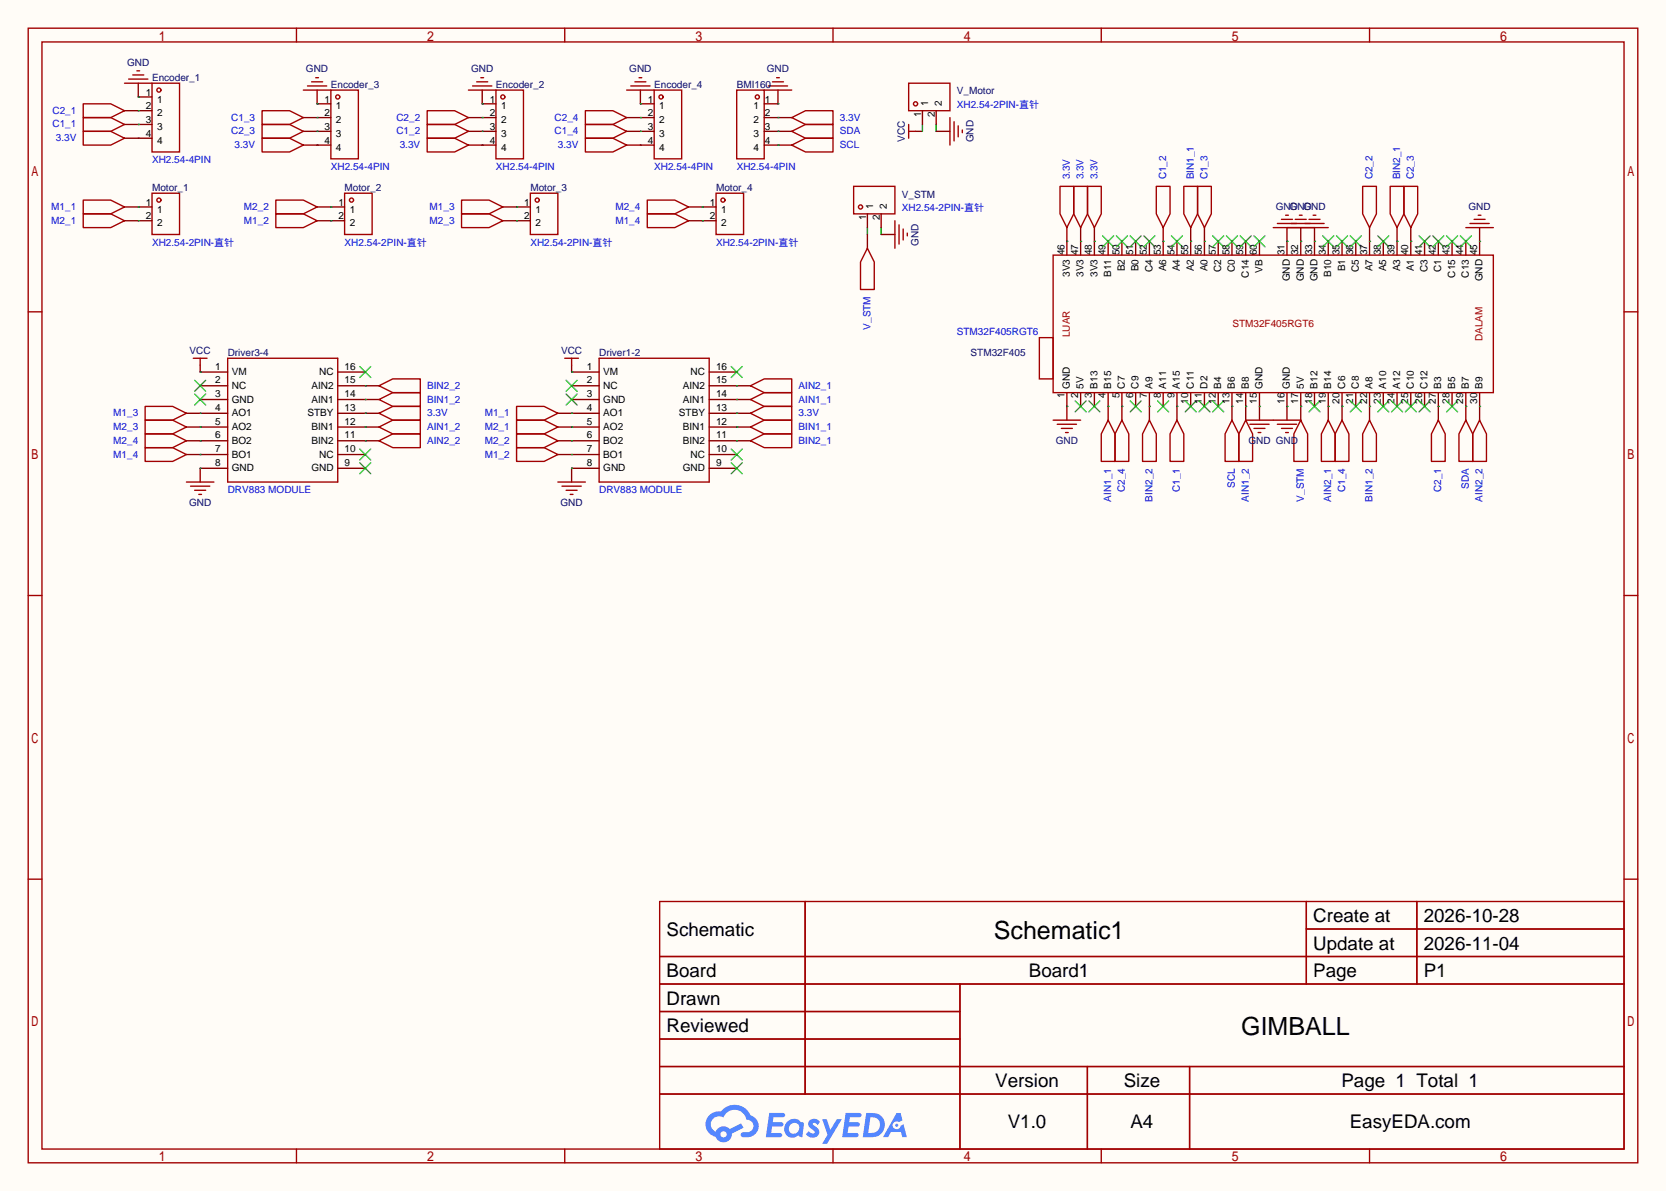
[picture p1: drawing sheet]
<svg xmlns="http://www.w3.org/2000/svg" width="308mm" height="220mm" viewBox="0 0 308 220" stroke-linecap="round" stroke-linejoin="round" font-family="sans-serif">
<path d="M0 0h307.6v220h-307.6z" fill="#fffcf7"/>
<g fill="none" stroke="#a10000" stroke-width=".25">
<path d="M5.2 5.2h297.2v209.6h-297.2zM7.7 7.7h292.1v204.5h-292.1zM54.7 5.2v2.5M104.3 5.2v2.5M153.8 5.2v2.5M203.3 5.2v2.5M252.9 5.2v2.5M5.2 57.6h2.5M299.8 57.6h2.6M5.2 110h2.5M299.8 110h2.6M5.2 162.4h2.5"/>
<path d="M121.8 166.5h178v45.7h-178zM121.8 176.7h178M148.7 166.5v35.6M241.2 166.5v15.2M241.2 171.6h58.6M261.6 166.5v15.2M299.8 162.4h2.6M121.8 181.7h178M121.8 186.8h55.4M121.8 197h178M121.8 191.9h55.4M177.2 181.7v30.5"/>
<path d="M200.8 197v15.2M219.6 197v15.2M54.7 212.2v2.6M104.3 212.2v2.6M121.8 202.1h178M153.8 212.2v2.6M203.3 212.2v2.6M252.9 212.2v2.6"/>
</g>
<g fill="#5487ff">
<path d="M149.5 206.9a1.3 1.3 0 0 1 1.9 .3l-.4 .6a.54 .54 0 0 0-1-.2l.2 .2a1.58 1.58 0 0 1 1 1.5 1.43 1.43 0 0 1-2.4 .2l.5-.6a.64 .64 0 0 0 .5 .5 .64 .64 0 0 0 .6-.3l-.1-.3a1.6 1.6 0 0 1-1.1-1.5z"/>
<path d="M151.8 206.7h.8l.7 2 1.2-2h.9l-2.7 4.5h-.9l1-1.6z"/>
<path d="M142 205.5h1.7a1.31 1.31 0 0 1 1.2 .2 .4 .4 0 0 1-.3 .6h-1.8l-.1 1h1.6a.4 .4 0 0 1 .3 .4 .4 .4 0 0 1-.4 .4h-1.6l-.2 1.2 .8-.1a1.23 1.23 0 0 1 1.2 .2 .39 .39 0 0 1-.4 .6h-2.6z"/>
<path d="M156.1 205.5h1.7a1.32 1.32 0 0 1 1.2 .2 .39 .39 0 0 1-.3 .6h-1.8l-.1 1h1.6a.4 .4 0 0 1 .4 .4 .4 .4 0 0 1-.5 .4h-1.6l-.2 1.1h.8a1.23 1.23 0 0 1 1.2 .2 .39 .39 0 0 1-.4 .6h-2.6z"/>
<path d="M165.5 205.6h.8l.3 1.3-.6 .3a.75 .75 0 0 0-1.1 .3 .75 .75 0 0 0 .5 1.1 .75 .75 0 0 0 .9-.7l.5-.3 .6 2.4h-.8l-.3-.9h-1.8l-.5 .9h-1z"/>
<path d="M159.9 205.6l-.6 4.4h1.4a2.27 2.27 0 0 0 2.7-2.3 2.27 2.27 0 0 0-2.7-2.1zM160.7 206.3a1.5 1.5 0 0 1 1.8 1.6 1.5 1.5 0 0 1-1.9 1.3h-.3z"/>
<path d="M145.4 207.2a1.62 1.62 0 0 0-.4 2.1 1.62 1.62 0 0 0 2 .6l.3-.2 .4 .2 .4 .1 .3-2.4-.1-.3-.5-.1a1.58 1.58 0 0 0-2.4 0zM146 207.7a.99 .99 0 0 1 1.6 .3 .99 .99 0 0 1-.9 1.4 .94 .94 0 0 1-1-.6 .94 .94 0 0 1 .3-1.1z"/>
<path d="M131 206a2.37 2.37 0 0 0 1.1 4 1.54 1.54 0 0 0 1.8 1 1.54 1.54 0 0 0 1.2-1.6l2.2-1.1-.5-.8-2.1 1a1.57 1.57 0 0 0-2.6 .5 1.5 1.5 0 0 1-.7-2.1 1.5 1.5 0 0 1 2.2-.5 2.23 2.23 0 0 1 2.3-1.4 2.23 2.23 0 0 1 2 1.8 1.16 1.16 0 0 1 1.2 1.1 1.16 1.16 0 0 1-1.1 1.2h-.7a.47 .47 0 0 0-.5 .4 .47 .47 0 0 0 .4 .5 2.23 2.23 0 0 0 2.2-.6 2.23 2.23 0 0 0 .5-2.3 2.16 2.16 0 0 0-1.3-1.1 3.2 3.2 0 0 0-5.5-.7l-1.1 .1zM133 209.5a.6 .6 0 0 1 1.2 0 .6 .6 0 0 1-1.2 0z"/>
<circle cx="165.6" cy="207.8" r=".28"/>
</g>
<g fill="none" stroke="#870000" stroke-width=".25">
<path d="M25.5 15.4v2.5h2.6M58.5 16.6v2.6h2.6M89 16.6v2.6h2.6M118.2 16.6v2.6h2.6M143.6 16.6v2.6h-2.5M23 38.2h5.1M23 20.4h5.1M23 23h5.1M23 25.5h5.1M56 24.3h5.1M56 21.7h5.1M56 26.8h5.1"/>
<path d="M58.5 38.2h5.1M86.5 24.3h5.1M86.5 21.7h5.1M86.5 26.8h5.1M92.8 38.2h5.1M115.7 24.3h5.1M115.7 21.7h5.1M115.7 26.8h5.1M127.1 38.2h5.1M141.1 24.3h5.1M141.1 21.7h5.1M141.1 26.8h5.1"/>
<path d="M160.1 39.5v2.5M162.7 39.5v2.5M169 24.3h1.3M170.3 20.4v2.6M172.8 24.3h2.6M172.8 20.4v2.6M23 40.8h5.1M58.5 40.8h5.1M92.8 40.8h5.1M127.1 40.8h5.1M160.1 43.3v2.5M162.7 43.3h2.5"/>
<path d="M197 42v5.1M199.5 42v5.1M202.1 42v5.1M204.6 44.6v2.5M207.1 44.6v2.5M209.7 44.6v2.5M212.2 44.6v2.5M214.8 42v5.1M217.3 44.6v2.5M219.8 42v5.1M222.4 42v5.1M224.9 44.6v2.5"/>
<path d="M227.5 44.6v2.5M230 44.6v2.5M232.5 44.6v2.5M237.6 42v5.1M240.2 42v5.1M242.7 42v5.1M245.2 44.6v2.5M247.8 44.6v2.5M250.3 44.6v2.5M252.9 42v5.1M255.4 44.6v2.5M257.9 42v5.1"/>
<path d="M260.5 42v5.1M263 44.6v2.5M265.6 44.6v2.5M268.1 44.6v2.5M270.6 44.6v2.5M273.2 42v5.1M34.4 76.3h7.6M34.4 78.9h7.6M37 67.4v1.3h5M37 71.2h5M37 73.8h5M62.4 68.7h5"/>
<path d="M62.4 71.2h7.6M62.4 73.8h7.6M62.4 76.3h7.6M62.4 78.9h7.6M103 76.3h7.6M103 78.9h7.6M105.5 67.4v1.3h5.1M105.5 71.2h5.1M105.5 73.8h5.1M130.9 68.7h5.1M130.9 71.2h7.7M130.9 73.8h7.7"/>
<path d="M130.9 76.3h7.7M130.9 78.9h7.7M197 72.5v5.1M199.5 72.5v2.6M202.1 72.5v2.6M204.6 72.5v5.1M207.1 72.5v5.1M209.7 72.5v2.6M212.2 72.5v5.1M214.8 72.5v2.6M217.3 72.5v5.1M219.8 72.5v2.6"/>
<path d="M222.4 72.5v2.6M224.9 72.5v2.6M227.5 72.5v5.1M230 72.5v5.1M232.5 72.5v5.1M237.6 72.5v5.1M240.2 72.5v5.1M242.7 72.5v2.6M245.2 72.5v5.1M247.8 72.5v5.1M250.3 72.5v2.6M252.9 72.5v5.1"/>
<path d="M255.4 72.5v2.6M257.9 72.5v2.6M260.5 72.5v2.6M263 72.5v2.6M265.6 72.5v5.1M268.1 72.5v2.6M270.6 72.5v5.1M273.2 72.5v5.1M34.4 81.4h7.6M34.4 83.9h7.6M42 86.5h-5v2.5M62.4 81.4h7.6"/>
<path d="M62.4 83.9h5M62.4 86.5h5M103 81.4h7.6M103 83.9h7.6M110.6 86.5h-5.1v2.5M130.9 81.4h7.7M130.9 83.9h5.1M130.9 86.5h5.1"/>
</g>
<g fill="none" stroke="#3c3" stroke-width=".25">
<path d="M203.6 43.6l2 2M205.6 43.6l-2 2M206.1 43.6l2.1 2M208.2 43.6l-2.1 2M208.7 43.6l2 2M210.7 43.6l-2 2M211.2 43.6l2 2M213.2 43.6l-2 2M216.3 43.6l2 2M218.3 43.6l-2 2M223.9 43.6l2 2M225.9 43.6l-2 2"/>
<path d="M226.4 43.6l2.1 2M228.5 43.6l-2.1 2M229 43.6l2 2M231 43.6l-2 2M231.5 43.6l2.1 2M233.6 43.6l-2.1 2M244.2 43.6l2.1 2M246.3 43.6l-2.1 2M246.8 43.6l2 2M248.8 43.6l-2 2M249.3 43.6l2 2M251.3 43.6l-2 2"/>
<path d="M254.4 43.6l2 2M256.4 43.6l-2 2M262 43.6l2 2M264 43.6l-2 2M264.5 43.6l2.1 2M266.6 43.6l-2.1 2M267.1 43.6l2 2M269.1 43.6l-2 2M269.6 43.6l2.1 2M271.7 43.6l-2.1 2M35.9 70.2l2.1 2.1M35.9 72.8l2.1 2"/>
<path d="M38 70.2l-2.1 2.1M38 72.8l-2.1 2M66.4 67.7l2.1 2M68.5 67.7l-2.1 2M104.5 70.2l2.1 2.1M104.5 72.8l2.1 2M106.6 70.2l-2.1 2.1M106.6 72.8l-2.1 2M135 67.7l2 2M137 67.7l-2 2M198.5 74l2 2.1M200.5 74l-2 2.1"/>
<path d="M201 74l2.1 2.1M203.1 74l-2.1 2.1M208.7 74l2 2.1M210.7 74l-2 2.1M213.7 74l2.1 2.1M215.8 74l-2.1 2.1M218.8 74l2.1 2.1M220.9 74l-2.1 2.1M221.4 74l2 2.1M223.4 74l-2 2.1M223.9 74l2 2.1M225.9 74l-2 2.1"/>
<path d="M241.7 74l2 2.1M243.7 74l-2 2.1M249.3 74l2 2.1M251.3 74l-2 2.1M254.4 74l2 2.1M256.4 74l-2 2.1M256.9 74l2.1 2.1M259 74l-2.1 2.1M259.5 74l2 2.1M261.5 74l-2 2.1M262 74l2 2.1M264 74l-2 2.1"/>
<path d="M267.1 74l2 2.1M269.1 74l-2 2.1M66.4 85.5l2.1 2M66.4 82.9l2.1 2.1M68.5 85.5l-2.1 2M68.5 82.9l-2.1 2.1M135 85.5l2 2M135 82.9l2 2.1M137 85.5l-2 2M137 82.9l-2 2.1"/>
</g>
<g fill="none" stroke="#a10000" stroke-width=".25">
<path d="M15.4 19.2h5l2.6 1.2-2.6 1.3h-5zM23 15.4h5.1M23.7 14.6h3.6M24.5 13.8h2M25.3 13.1h.5M28.1 15.4h5v12.7h-5zM56 16.6h5.1M56.8 15.9h3.5M57.5 15.1h2.1M58.3 14.4h.5M61.1 16.6h5.1v12.7h-5.1zM86.5 16.6h5.1"/>
<path d="M87.2 15.9h3.6M88 15.1h2M88.8 14.4h.5M91.6 16.6h5v12.7h-5zM115.7 16.6h5.1M116.5 15.9h3.5M117.2 15.1h2.1M118 14.4h.5M120.8 16.6h5.1v12.7h-5.1zM136 16.6h5.1v12.7h-5.1zM141.1 16.6h5.1M141.9 15.9h3.5"/>
<path d="M142.6 15.1h2.1M143.4 14.4h.5M167.8 15.4h7.6v5h-7.6zM15.4 37h5l2.6 1.2-2.6 1.3h-5zM15.4 39.5h5l2.6 1.3-2.6 1.2h-5zM15.4 21.7h5l2.6 1.3-2.6 1.3h-5zM15.4 24.3h5l2.6 1.2-2.6 1.3h-5zM28.1 35.7h5v7.6h-5zM48.4 23h5.1l2.5 1.3-2.5 1.2h-5.1zM48.4 20.4h5.1l2.5 1.3-2.5 1.3h-5.1zM48.4 25.5h5.1l2.5 1.3-2.5 1.3h-5.1zM50.9 39.5h5.1l2.5 1.3-2.5 1.2h-5.1z"/>
<path d="M50.9 37h5.1l2.5 1.2-2.5 1.3h-5.1zM63.6 35.7h5.1v7.6h-5.1zM78.9 23h5l2.6 1.3-2.6 1.2h-5zM78.9 20.4h5l2.6 1.3-2.6 1.3h-5zM78.9 25.5h5l2.6 1.3-2.6 1.3h-5zM85.2 39.5h5.1l2.5 1.3-2.5 1.2h-5.1zM85.2 37h5.1l2.5 1.2-2.5 1.3h-5.1zM97.9 35.7h5.1v7.6h-5.1zM108.1 23h5.1l2.5 1.3-2.5 1.2h-5.1zM108.1 20.4h5.1l2.5 1.3-2.5 1.3h-5.1zM108.1 25.5h5.1l2.5 1.3-2.5 1.3h-5.1zM119.5 37h5.1l2.5 1.2-2.5 1.3h-5.1z"/>
<path d="M119.5 39.5h5.1l2.5 1.3-2.5 1.2h-5.1zM132.2 35.7h5.1v7.6h-5.1zM146.2 24.3l2.5-1.3h5.1v2.5h-5.1zM146.2 26.8l2.5-1.3h5.1v2.6h-5.1zM146.2 21.7l2.5-1.3h5.1v2.6h-5.1zM157.6 34.4h7.6v5.1h-7.6zM167.8 23v2.5M167.8 24.3h1.2M175.4 21.7v5.1M176.1 22.5v3.5M176.9 23.2v2.1M177.7 24v.5"/>
<path d="M195.7 34.4h2.5v5.1l-1.2 2.5-1.3-2.5zM198.2 34.4h2.6v5.1l-1.3 2.5-1.3-2.5zM200.8 34.4h2.5v5.1l-1.2 2.5-1.3-2.5zM213.5 34.4h2.5v5.1l-1.2 2.5-1.3-2.5zM218.6 34.4h2.5v5.1l-1.3 2.5-1.2-2.5zM221.1 34.4h2.5v5.1l-1.2 2.5-1.3-2.5zM237.4 39.8h.5M239.9 39.8h.5M242.4 39.8h.6M251.6 34.4h2.5v5.1l-1.2 2.5-1.3-2.5zM256.7 34.4h2.5v5.1l-1.3 2.5-1.2-2.5zM259.2 34.4h2.5v5.1l-1.2 2.5-1.3-2.5z"/>
<path d="M272.9 39.8h.5M160.1 45.8l1.3 2.6v5.1h-2.5v-5.1zM165.2 40.8v5M166 41.5v3.6M166.8 42.3v2M167.5 43.1v.5M194.4 47.1h81.3v25.4h-81.3zM235.1 42h10.1M235.8 41.3h8.7M236.6 40.5h2M239.1 40.5h2.1M241.7 40.5h2"/>
<path d="M270.6 42h5.1M271.4 41.3h3.6M272.2 40.5h2M26.8 77.6h5.1l2.5 1.3-2.5 1.2h-5.1zM26.8 75.1h5.1l2.5 1.2-2.5 1.3h-5.1zM35.7 66.2h2.5M37 66.2v1.2M42 66.2h20.4v22.8h-20.4zM70 76.3l2.5-1.2h5.1v2.5h-5.1zM70 73.8l2.5-1.3h5.1v2.6h-5.1zM70 71.2l2.5-1.2h5.1v2.5h-5.1zM70 78.9l2.5-1.3h5.1v2.5h-5.1z"/>
<path d="M95.4 75.1h5.1l2.5 1.2-2.5 1.3h-5.1zM95.4 77.6h5.1l2.5 1.3-2.5 1.2h-5.1zM104.3 66.2h2.5M105.5 66.2v1.2M110.6 66.2h20.3v22.8h-20.3zM138.6 76.3l2.5-1.2h5.1v2.5h-5.1zM138.6 78.9l2.5-1.3h5.1v2.5h-5.1zM138.6 73.8l2.5-1.3h5.1v2.6h-5.1zM138.6 71.2l2.5-1.2h5.1v2.5h-5.1zM191.9 62.4h2.5v7.6h-2.5zM194.4 77.6h5.1M195.2 78.4h3.6"/>
<path d="M196 79.1h2M196.7 79.9h.5M204.6 77.6l1.3 2.5v5.1h-2.6v-5.1zM207.1 77.6l1.3 2.5v5.1h-2.5v-5.1zM212.2 77.6l1.3 2.5v5.1h-2.6v-5.1zM217.3 77.6l1.3 2.5v5.1h-2.6v-5.1zM227.5 77.6l1.2 2.5v5.1h-2.5v-5.1zM230 77.6l1.3 2.5v5.1h-2.6v-5.1zM230 77.6h10.2M230.8 78.4h3.5M231.5 79.1h2.1M232.3 79.9h.5"/>
<path d="M235.8 78.4h3.6M236.6 79.1h2M237.4 79.9h.5M240.2 77.6l1.2 2.5v5.1h-2.5v-5.1zM245.2 77.6l1.3 2.5v5.1h-2.5v-5.1zM247.8 77.6l1.2 2.5v5.1h-2.5v-5.1zM252.9 77.6l1.2 2.5v5.1h-2.5v-5.1zM265.6 77.6l1.2 2.5v5.1h-2.5v-5.1zM270.6 77.6l1.3 2.5v5.1h-2.5v-5.1zM273.2 77.6l1.2 2.5v5.1h-2.5v-5.1zM26.8 80.1h5.1l2.5 1.3-2.5 1.3h-5.1zM26.8 82.7h5.1l2.5 1.2-2.5 1.3h-5.1z"/>
<path d="M34.4 89h5.1M35.2 89.8h3.5M35.9 90.6h2.1M36.7 91.3h.5M70 81.4l2.5-1.3h5.1v2.6h-5.1zM95.4 80.1h5.1l2.5 1.3-2.5 1.3h-5.1zM95.4 82.7h5.1l2.5 1.2-2.5 1.3h-5.1zM103 89h5.1M103.8 89.8h3.5M104.5 90.6h2.1M105.3 91.3h.5M138.6 81.4l2.5-1.3h5.1v2.6h-5.1z"/>
<circle cx="29.3" cy="16.6" r=".38"/>
<circle cx="62.4" cy="17.9" r=".38"/>
<circle cx="92.8" cy="17.9" r=".38"/>
<circle cx="122" cy="17.9" r=".38"/>
<circle cx="139.8" cy="17.9" r=".38"/>
<circle cx="169" cy="19.2" r=".38"/>
<circle cx="29.3" cy="37" r=".38"/>
<circle cx="64.9" cy="37" r=".38"/>
<circle cx="99.2" cy="37" r=".38"/>
<circle cx="133.5" cy="37" r=".38"/>
<circle cx="158.9" cy="38.2" r=".38"/>
</g>
<g fill="none" stroke="#008700" stroke-width=".25">
<path d="M25.5 17.9h.1M58.5 19.2h.1M89 19.2h.1M118.2 19.2h.1M143.6 19.2h.1M25.5 25.5h.1M25.5 38.2h.1M25.5 23h.1M25.5 20.4h.1M58.5 26.8h.1M58.5 21.7h.1M58.5 24.3h.1"/>
<path d="M61.1 38.2h.1M89 26.8h.1M89 21.7h.1M89 24.3h.1M95.4 38.2h.1M118.2 26.8h.1M118.2 21.7h.1M118.2 24.3h.1M129.7 38.2h.1M143.6 21.7h.1M143.6 24.3h.1M143.6 26.8h.1"/>
<path d="M170.3 23v1.3M172.8 23v1.3M25.5 40.8h.1M61.1 40.8h.1M95.4 40.8h.1M129.7 40.8h.1M160.1 42v1.3M162.7 42v1.3M197 44.6h.1M199.5 44.6h.1M202.1 44.6h.1M214.8 44.6h.1"/>
<path d="M219.8 44.6h.1M222.4 44.6h.1M237.6 44.6h.1M240.2 44.6h.1M242.7 44.6h.1M252.9 44.6h.1M257.9 44.6h.1M260.5 44.6h.1M273.2 44.6h.1M37 68.7h.1M37 78.9h.1M37 76.3h.1"/>
<path d="M67.4 76.3h.1M67.4 73.8h.1M67.4 71.2h.1M67.4 78.9h.1M105.5 68.7h.1M105.5 78.9h.1M105.5 76.3h.1M136 76.3h.1M136 71.2h.1M136 73.8h.1M136 78.9h.1M197 75.1h.1"/>
<path d="M204.6 75.1h.1M207.1 75.1h.1M212.2 75.1h.1M217.3 75.1h.1M227.5 75.1h.1M230 75.1h.1M232.5 75.1h.1M237.6 75.1h.1M240.2 75.1h.1M245.2 75.1h.1M247.8 75.1h.1M252.9 75.1h.1"/>
<path d="M265.6 75.1h.1M270.6 75.1h.1M273.2 75.1h.1M37 81.4h.1M37 83.9h.1M37 86.5h.1M67.4 81.4h.1M105.5 81.4h.1M105.5 83.9h.1M105.5 86.5h.1M136 81.4h.1"/>
</g>
<g font-size="4.6">
<text x="183.5" y="173.4">Schematic1</text>
<text x="229.2" y="191.2">GIMBALL</text>
</g>
<g font-size="3.5">
<text x="123.1" y="172.8">Schematic</text>
<text x="242.5" y="170.3">Create at</text>
<text x="262.9" y="170.3">2026-10-28</text>
<text x="242.5" y="175.4">Update at</text>
<text x="262.9" y="175.4">2026-11-04</text>
<text x="123.1" y="180.5">Board</text>
<text x="123.1" y="185.5">Drawn</text>
<text x="190" y="180.5">Board1</text>
<text x="242.5" y="180.5">Page</text>
<text x="262.9" y="180.5">P1</text>
<text x="123.1" y="190.6">Reviewed</text>
<text x="183.8" y="200.8">Version</text>
<text x="207.5" y="200.8">Size</text>
<text x="247.7" y="200.8">Page 1 Total 1</text>
<text x="186.1" y="208.4">V1.0</text>
<text x="208.7" y="208.4">A4</text>
<text x="249.2" y="208.4">EasyEDA.com</text>
</g>
<g font-size="1.8" fill="#000080">
<text x="23.5" y="12.1">GND</text>
<text x="28.1" y="14.9">Encoder_1</text>
<text x="56.5" y="13.4">GND</text>
<text x="61.1" y="16.2">Encoder_3</text>
<text x="87" y="13.4">GND</text>
<text x="91.6" y="16.2">Encoder_2</text>
<text x="116.2" y="13.4">GND</text>
<text x="120.8" y="16.2">Encoder_4</text>
<text x="136" y="16.2">BMI160</text>
<text x="141.6" y="13.4">GND</text>
<text x="176.7" y="17.4">V_Motor</text>
<text x="167.1" y="26.2" transform="rotate(-90 167.1 26.2)">VCC</text>
<text x="179.8" y="26.3" transform="rotate(-90 179.8 26.3)">GND</text>
<text x="28.1" y="35.2">Motor_1</text>
<text x="63.6" y="35.2">Motor_2</text>
<text x="97.9" y="35.2">Motor_3</text>
<text x="132.2" y="35.2">Motor_4</text>
<text x="166.5" y="36.5">V_STM</text>
<text x="235.6" y="38.8">GND GND</text>
<text x="238.1" y="38.8">GND</text>
<text x="271.1" y="38.8">GND</text>
<text x="169.6" y="45.4" transform="rotate(-90 169.6 45.4)">GND</text>
<text x="35" y="65.5">VCC</text>
<text x="42" y="65.7">Driver3-4</text>
<text x="103.6" y="65.5">VCC</text>
<text x="110.6" y="65.7">Driver1-2</text>
<text x="179.2" y="65.7">STM32F405</text>
<text x="194.9" y="82">GND</text>
<text x="230.5" y="82">GND GND</text>
<text x="34.9" y="93.4">GND</text>
<text x="103.5" y="93.4">GND</text>
</g>
<g font-size="1.8">
<text x="26.9" y="17.7">1</text>
<text x="26.9" y="20.2">2</text>
<text x="26.9" y="22.8">3</text>
<text x="29" y="18.9">1</text>
<text x="29" y="21.5">2</text>
<text x="59.9" y="18.9">1</text>
<text x="59.9" y="21.5">2</text>
<text x="62" y="20.2">1</text>
<text x="62" y="22.8">2</text>
<text x="90.4" y="18.9">1</text>
<text x="90.4" y="21.5">2</text>
<text x="92.5" y="20.2">1</text>
<text x="92.5" y="22.8">2</text>
<text x="119.6" y="18.9">1</text>
<text x="119.6" y="21.5">2</text>
<text x="121.7" y="20.2">1</text>
<text x="121.7" y="22.8">2</text>
<text x="139.1" y="20.2">1</text>
<text x="139.1" y="22.8">2</text>
<text x="141.2" y="18.9">1</text>
<text x="141.2" y="21.5">2</text>
<text x="170.1" y="21.6" transform="rotate(-90 170.1 21.6)">1</text>
<text x="171.3" y="19.5" transform="rotate(-90 171.3 19.5)">1</text>
<text x="172.6" y="21.6" transform="rotate(-90 172.6 21.6)">2</text>
<text x="173.9" y="19.5" transform="rotate(-90 173.9 19.5)">2</text>
<text x="26.9" y="25.3">4</text>
<text x="29" y="24">3</text>
<text x="29" y="26.6">4</text>
<text x="59.9" y="24">3</text>
<text x="59.9" y="26.6">4</text>
<text x="62" y="25.3">3</text>
<text x="62" y="27.8">4</text>
<text x="90.4" y="24">3</text>
<text x="90.4" y="26.6">4</text>
<text x="92.5" y="25.3">3</text>
<text x="92.5" y="27.8">4</text>
<text x="119.6" y="24">3</text>
<text x="119.6" y="26.6">4</text>
<text x="121.7" y="25.3">3</text>
<text x="121.7" y="27.8">4</text>
<text x="139.1" y="25.3">3</text>
<text x="139.1" y="27.8">4</text>
<text x="141.2" y="24">3</text>
<text x="141.2" y="26.6">4</text>
<text x="26.9" y="38">1</text>
<text x="26.9" y="40.5">2</text>
<text x="29" y="39.3">1</text>
<text x="29" y="41.8">2</text>
<text x="62.5" y="38">1</text>
<text x="62.5" y="40.5">2</text>
<text x="64.6" y="39.3">1</text>
<text x="64.6" y="41.8">2</text>
<text x="96.8" y="38">1</text>
<text x="96.8" y="40.5">2</text>
<text x="98.9" y="39.3">1</text>
<text x="98.9" y="41.8">2</text>
<text x="131.1" y="38">1</text>
<text x="131.1" y="40.5">2</text>
<text x="133.1" y="39.3">1</text>
<text x="133.1" y="41.8">2</text>
<text x="159.9" y="40.7" transform="rotate(-90 159.9 40.7)">1</text>
<text x="161.2" y="38.6" transform="rotate(-90 161.2 38.6)">1</text>
<text x="162.5" y="40.7" transform="rotate(-90 162.5 40.7)">2</text>
<text x="163.7" y="38.6" transform="rotate(-90 163.7 38.6)">2</text>
<text x="196.5" y="47.1" transform="rotate(-90 196.5 47.1)">46</text>
<text x="199.1" y="47.1" transform="rotate(-90 199.1 47.1)">47</text>
<text x="201.6" y="47.1" transform="rotate(-90 201.6 47.1)">48</text>
<text x="204.1" y="47.1" transform="rotate(-90 204.1 47.1)">49</text>
<text x="206.7" y="47.1" transform="rotate(-90 206.7 47.1)">50</text>
<text x="209.2" y="47.1" transform="rotate(-90 209.2 47.1)">51</text>
<text x="211.8" y="47.1" transform="rotate(-90 211.8 47.1)">52</text>
<text x="214.3" y="47.1" transform="rotate(-90 214.3 47.1)">53</text>
<text x="216.8" y="47.1" transform="rotate(-90 216.8 47.1)">54</text>
<text x="219.4" y="47.1" transform="rotate(-90 219.4 47.1)">55</text>
<text x="221.9" y="47.1" transform="rotate(-90 221.9 47.1)">56</text>
<text x="224.5" y="47.1" transform="rotate(-90 224.5 47.1)">57</text>
<text x="227" y="47.1" transform="rotate(-90 227 47.1)">58</text>
<text x="229.5" y="47.1" transform="rotate(-90 229.5 47.1)">59</text>
<text x="232.1" y="47.1" transform="rotate(-90 232.1 47.1)">60</text>
<text x="237.2" y="47.1" transform="rotate(-90 237.2 47.1)">31</text>
<text x="239.7" y="47.1" transform="rotate(-90 239.7 47.1)">32</text>
<text x="242.2" y="47.1" transform="rotate(-90 242.2 47.1)">33</text>
<text x="244.8" y="47.1" transform="rotate(-90 244.8 47.1)">34</text>
<text x="247.3" y="47.1" transform="rotate(-90 247.3 47.1)">35</text>
<text x="249.9" y="47.1" transform="rotate(-90 249.9 47.1)">36</text>
<text x="252.4" y="47.1" transform="rotate(-90 252.4 47.1)">37</text>
<text x="254.9" y="47.1" transform="rotate(-90 254.9 47.1)">38</text>
<text x="257.5" y="47.1" transform="rotate(-90 257.5 47.1)">39</text>
<text x="260" y="47.1" transform="rotate(-90 260 47.1)">40</text>
<text x="262.6" y="47.1" transform="rotate(-90 262.6 47.1)">41</text>
<text x="265.1" y="47.1" transform="rotate(-90 265.1 47.1)">42</text>
<text x="267.6" y="47.1" transform="rotate(-90 267.6 47.1)">43</text>
<text x="270.2" y="47.1" transform="rotate(-90 270.2 47.1)">44</text>
<text x="272.7" y="47.1" transform="rotate(-90 272.7 47.1)">45</text>
<text x="197.5" y="51.2" transform="rotate(-90 197.5 51.2)">3V3</text>
<text x="200.1" y="51.2" transform="rotate(-90 200.1 51.2)">3V3</text>
<text x="202.6" y="51.2" transform="rotate(-90 202.6 51.2)">3V3</text>
<text x="205.2" y="51.2" transform="rotate(-90 205.2 51.2)">B11</text>
<text x="207.7" y="50.1" transform="rotate(-90 207.7 50.1)">B2</text>
<text x="210.2" y="50.1" transform="rotate(-90 210.2 50.1)">B0</text>
<text x="212.8" y="50.2" transform="rotate(-90 212.8 50.2)">C4</text>
<text x="215.3" y="50.1" transform="rotate(-90 215.3 50.1)">A6</text>
<text x="217.9" y="50.1" transform="rotate(-90 217.9 50.1)">A4</text>
<text x="220.4" y="50.1" transform="rotate(-90 220.4 50.1)">A2</text>
<text x="222.9" y="50.1" transform="rotate(-90 222.9 50.1)">A0</text>
<text x="225.5" y="50.2" transform="rotate(-90 225.5 50.2)">C2</text>
<text x="228" y="50.2" transform="rotate(-90 228 50.2)">C0</text>
<text x="230.6" y="51.3" transform="rotate(-90 230.6 51.3)">C14</text>
<text x="233.1" y="50.3" transform="rotate(-90 233.1 50.3)">VB</text>
<text x="238.2" y="52" transform="rotate(-90 238.2 52)">GND</text>
<text x="240.7" y="52" transform="rotate(-90 240.7 52)">GND</text>
<text x="243.3" y="52" transform="rotate(-90 243.3 52)">GND</text>
<text x="245.8" y="51.2" transform="rotate(-90 245.8 51.2)">B10</text>
<text x="248.3" y="50.1" transform="rotate(-90 248.3 50.1)">B1</text>
<text x="250.9" y="50.2" transform="rotate(-90 250.9 50.2)">C5</text>
<text x="253.4" y="50.1" transform="rotate(-90 253.4 50.1)">A7</text>
<text x="256" y="50.1" transform="rotate(-90 256 50.1)">A5</text>
<text x="258.5" y="50.1" transform="rotate(-90 258.5 50.1)">A3</text>
<text x="261" y="50.1" transform="rotate(-90 261 50.1)">A1</text>
<text x="263.6" y="50.2" transform="rotate(-90 263.6 50.2)">C3</text>
<text x="266.1" y="50.2" transform="rotate(-90 266.1 50.2)">C1</text>
<text x="268.7" y="51.3" transform="rotate(-90 268.7 51.3)">C15</text>
<text x="271.2" y="51.3" transform="rotate(-90 271.2 51.3)">C13</text>
<text x="273.7" y="52" transform="rotate(-90 273.7 52)">GND</text>
<text x="39.7" y="68.2">1</text>
<text x="39.7" y="70.8">2</text>
<text x="42.8" y="69.3">VM</text>
<text x="42.8" y="71.8">NC</text>
<text x="57.5" y="71.8">AIN2</text>
<text x="58.9" y="69.3">NC</text>
<text x="63.6" y="70.8">15</text>
<text x="63.6" y="68.2">16</text>
<text x="108.3" y="68.2">1</text>
<text x="108.3" y="70.8">2</text>
<text x="111.4" y="69.3">VM</text>
<text x="111.4" y="71.8">NC</text>
<text x="126.1" y="71.8">AIN2</text>
<text x="127.5" y="69.3">NC</text>
<text x="132.2" y="70.8">15</text>
<text x="132.2" y="68.2">16</text>
<text x="197.5" y="71.8" transform="rotate(-90 197.5 71.8)">GND</text>
<text x="200.1" y="71.8" transform="rotate(-90 200.1 71.8)">5V</text>
<text x="202.6" y="71.8" transform="rotate(-90 202.6 71.8)">B13</text>
<text x="205.2" y="71.8" transform="rotate(-90 205.2 71.8)">B15</text>
<text x="207.7" y="71.8" transform="rotate(-90 207.7 71.8)">C7</text>
<text x="210.2" y="71.8" transform="rotate(-90 210.2 71.8)">C9</text>
<text x="212.8" y="71.8" transform="rotate(-90 212.8 71.8)">A9</text>
<text x="215.3" y="71.8" transform="rotate(-90 215.3 71.8)">A11</text>
<text x="217.9" y="71.8" transform="rotate(-90 217.9 71.8)">A15</text>
<text x="220.4" y="71.8" transform="rotate(-90 220.4 71.8)">C11</text>
<text x="222.9" y="71.8" transform="rotate(-90 222.9 71.8)">D2</text>
<text x="225.5" y="71.8" transform="rotate(-90 225.5 71.8)">B4</text>
<text x="228" y="71.8" transform="rotate(-90 228 71.8)">B6</text>
<text x="230.6" y="71.8" transform="rotate(-90 230.6 71.8)">B8</text>
<text x="233.1" y="71.8" transform="rotate(-90 233.1 71.8)">GND</text>
<text x="238.2" y="71.8" transform="rotate(-90 238.2 71.8)">GND</text>
<text x="240.7" y="71.8" transform="rotate(-90 240.7 71.8)">5V</text>
<text x="243.3" y="71.8" transform="rotate(-90 243.3 71.8)">B12</text>
<text x="245.8" y="71.8" transform="rotate(-90 245.8 71.8)">B14</text>
<text x="248.3" y="71.8" transform="rotate(-90 248.3 71.8)">C6</text>
<text x="250.9" y="71.8" transform="rotate(-90 250.9 71.8)">C8</text>
<text x="253.4" y="71.8" transform="rotate(-90 253.4 71.8)">A8</text>
<text x="256" y="71.8" transform="rotate(-90 256 71.8)">A10</text>
<text x="258.5" y="71.8" transform="rotate(-90 258.5 71.8)">A12</text>
<text x="261" y="71.8" transform="rotate(-90 261 71.8)">C10</text>
<text x="263.6" y="71.8" transform="rotate(-90 263.6 71.8)">C12</text>
<text x="266.1" y="71.8" transform="rotate(-90 266.1 71.8)">B3</text>
<text x="268.7" y="71.8" transform="rotate(-90 268.7 71.8)">B5</text>
<text x="271.2" y="71.8" transform="rotate(-90 271.2 71.8)">B7</text>
<text x="273.7" y="71.8" transform="rotate(-90 273.7 71.8)">B9</text>
<text x="39.7" y="73.3">3</text>
<text x="39.7" y="75.9">4</text>
<text x="42.8" y="74.3">GND</text>
<text x="42.8" y="76.9">AO1</text>
<text x="56.8" y="76.9">STBY</text>
<text x="57.5" y="74.3">AIN1</text>
<text x="63.6" y="75.9">13</text>
<text x="63.6" y="73.3">14</text>
<text x="108.3" y="73.3">3</text>
<text x="108.3" y="75.9">4</text>
<text x="111.4" y="74.3">GND</text>
<text x="111.4" y="76.9">AO1</text>
<text x="125.3" y="76.9">STBY</text>
<text x="126.1" y="74.3">AIN1</text>
<text x="132.2" y="75.9">13</text>
<text x="132.2" y="73.3">14</text>
<text x="196.5" y="73.5" transform="rotate(-90 196.5 73.5)">1</text>
<text x="199.1" y="73.5" transform="rotate(-90 199.1 73.5)">2</text>
<text x="201.6" y="73.5" transform="rotate(-90 201.6 73.5)">3</text>
<text x="204.1" y="73.5" transform="rotate(-90 204.1 73.5)">4</text>
<text x="206.7" y="73.5" transform="rotate(-90 206.7 73.5)">5</text>
<text x="209.2" y="73.5" transform="rotate(-90 209.2 73.5)">6</text>
<text x="211.8" y="73.5" transform="rotate(-90 211.8 73.5)">7</text>
<text x="214.3" y="73.5" transform="rotate(-90 214.3 73.5)">8</text>
<text x="216.8" y="73.5" transform="rotate(-90 216.8 73.5)">9</text>
<text x="219.4" y="74.6" transform="rotate(-90 219.4 74.6)">10</text>
<text x="221.9" y="74.6" transform="rotate(-90 221.9 74.6)">11</text>
<text x="224.5" y="74.6" transform="rotate(-90 224.5 74.6)">12</text>
<text x="227" y="74.6" transform="rotate(-90 227 74.6)">13</text>
<text x="229.5" y="74.6" transform="rotate(-90 229.5 74.6)">14</text>
<text x="232.1" y="74.6" transform="rotate(-90 232.1 74.6)">15</text>
<text x="237.2" y="74.6" transform="rotate(-90 237.2 74.6)">16</text>
<text x="239.7" y="74.6" transform="rotate(-90 239.7 74.6)">17</text>
<text x="242.2" y="74.6" transform="rotate(-90 242.2 74.6)">18</text>
<text x="244.8" y="74.6" transform="rotate(-90 244.8 74.6)">19</text>
<text x="247.3" y="74.6" transform="rotate(-90 247.3 74.6)">20</text>
<text x="249.9" y="74.6" transform="rotate(-90 249.9 74.6)">21</text>
<text x="252.4" y="74.6" transform="rotate(-90 252.4 74.6)">22</text>
<text x="254.9" y="74.6" transform="rotate(-90 254.9 74.6)">23</text>
<text x="257.5" y="74.6" transform="rotate(-90 257.5 74.6)">24</text>
<text x="260" y="74.6" transform="rotate(-90 260 74.6)">25</text>
<text x="262.6" y="74.6" transform="rotate(-90 262.6 74.6)">26</text>
<text x="265.1" y="74.6" transform="rotate(-90 265.1 74.6)">27</text>
<text x="267.6" y="74.6" transform="rotate(-90 267.6 74.6)">28</text>
<text x="270.2" y="74.6" transform="rotate(-90 270.2 74.6)">29</text>
<text x="272.7" y="74.6" transform="rotate(-90 272.7 74.6)">30</text>
<text x="39.7" y="78.4">5</text>
<text x="39.7" y="80.9">6</text>
<text x="39.7" y="83.5">7</text>
<text x="42.8" y="79.4">AO2</text>
<text x="42.8" y="82">BO2</text>
<text x="57.5" y="82">BIN2</text>
<text x="57.5" y="79.4">BIN1</text>
<text x="63.6" y="83.5">10</text>
<text x="63.6" y="80.9">11</text>
<text x="63.6" y="78.4">12</text>
<text x="108.3" y="78.4">5</text>
<text x="108.3" y="80.9">6</text>
<text x="108.3" y="83.5">7</text>
<text x="111.4" y="79.4">AO2</text>
<text x="111.4" y="82">BO2</text>
<text x="126.1" y="82">BIN2</text>
<text x="126.1" y="79.4">BIN1</text>
<text x="132.2" y="83.5">10</text>
<text x="132.2" y="80.9">11</text>
<text x="132.2" y="78.4">12</text>
<text x="39.7" y="86">8</text>
<text x="42.8" y="84.5">BO1</text>
<text x="42.8" y="87">GND</text>
<text x="57.5" y="87">GND</text>
<text x="58.9" y="84.5">NC</text>
<text x="63.6" y="86">9</text>
<text x="108.3" y="86">8</text>
<text x="111.4" y="84.5">BO1</text>
<text x="111.4" y="87">GND</text>
<text x="126.1" y="87">GND</text>
<text x="127.5" y="84.5">NC</text>
<text x="132.2" y="86">9</text>
</g>
<g font-size="1.8" fill="#00f">
<text x="9.7" y="21">C2_1</text>
<text x="9.7" y="23.5">C1_1</text>
<text x="42.7" y="22.3">C1_3</text>
<text x="73.2" y="22.3">C2_2</text>
<text x="102.4" y="22.3">C2_4</text>
<text x="155.1" y="22.3">3.3V</text>
<text x="176.7" y="20">XH2.54-2PIN-直针</text>
<text x="10.3" y="26.1">3.3V</text>
<text x="42.7" y="24.8">C2_3</text>
<text x="43.3" y="27.4">3.3V</text>
<text x="73.2" y="24.8">C1_2</text>
<text x="73.8" y="27.4">3.3V</text>
<text x="102.4" y="24.8">C1_4</text>
<text x="103" y="27.4">3.3V</text>
<text x="155.1" y="24.8">SDA</text>
<text x="155.1" y="27.4">SCL</text>
<text x="28.1" y="30.1">XH2.54-4PIN</text>
<text x="61.1" y="31.4">XH2.54-4PIN</text>
<text x="91.6" y="31.4">XH2.54-4PIN</text>
<text x="120.8" y="31.4">XH2.54-4PIN</text>
<text x="136" y="31.4">XH2.54-4PIN</text>
<text x="197.5" y="33.1" transform="rotate(-90 197.5 33.1)">3.3V</text>
<text x="200.1" y="33.1" transform="rotate(-90 200.1 33.1)">3.3V</text>
<text x="202.6" y="33.1" transform="rotate(-90 202.6 33.1)">3.3V</text>
<text x="215.3" y="33.1" transform="rotate(-90 215.3 33.1)">C1_2</text>
<text x="220.4" y="33.1" transform="rotate(-90 220.4 33.1)">BIN1_1</text>
<text x="222.9" y="33.1" transform="rotate(-90 222.9 33.1)">C1_3</text>
<text x="253.4" y="33.1" transform="rotate(-90 253.4 33.1)">C2_2</text>
<text x="258.5" y="33.1" transform="rotate(-90 258.5 33.1)">BIN2_1</text>
<text x="261" y="33.1" transform="rotate(-90 261 33.1)">C2_3</text>
<text x="9.5" y="38.8">M1_1</text>
<text x="9.5" y="41.3">M2_1</text>
<text x="45" y="41.3">M1_2</text>
<text x="45" y="38.8">M2_2</text>
<text x="79.3" y="41.3">M2_3</text>
<text x="79.3" y="38.8">M1_3</text>
<text x="113.6" y="38.8">M2_4</text>
<text x="113.6" y="41.3">M1_4</text>
<text x="166.5" y="39">XH2.54-2PIN-直针</text>
<text x="28.1" y="45.4">XH2.54-2PIN-直针</text>
<text x="63.6" y="45.4">XH2.54-2PIN-直针</text>
<text x="97.9" y="45.4">XH2.54-2PIN-直针</text>
<text x="132.2" y="45.4">XH2.54-2PIN-直针</text>
<text x="160.7" y="60.9" transform="rotate(-90 160.7 60.9)">V_STM</text>
<text x="176.7" y="61.9">STM32F405RGT6</text>
<text x="78.9" y="71.8">BIN2_2</text>
<text x="147.4" y="71.8">AIN2_1</text>
<text x="20.9" y="76.9">M1_3</text>
<text x="78.9" y="76.9">3.3V</text>
<text x="78.9" y="74.3">BIN1_2</text>
<text x="89.5" y="76.9">M1_1</text>
<text x="147.4" y="76.9">3.3V</text>
<text x="147.4" y="74.3">AIN1_1</text>
<text x="20.9" y="82">M2_4</text>
<text x="20.9" y="79.4">M2_3</text>
<text x="78.9" y="82">AIN2_2</text>
<text x="78.9" y="79.4">AIN1_2</text>
<text x="89.5" y="82">M2_2</text>
<text x="89.5" y="79.4">M2_1</text>
<text x="147.4" y="79.4">BIN1_1</text>
<text x="147.4" y="82">BIN2_1</text>
<text x="20.9" y="84.5">M1_4</text>
<text x="89.5" y="84.5">M1_2</text>
<text x="42" y="91.1">DRV883 MODULE</text>
<text x="110.6" y="91.1">DRV883 MODULE</text>
<text x="205.2" y="92.6" transform="rotate(-90 205.2 92.6)">AIN1_1</text>
<text x="207.7" y="90.9" transform="rotate(-90 207.7 90.9)">C2_4</text>
<text x="212.8" y="92.6" transform="rotate(-90 212.8 92.6)">BIN2_2</text>
<text x="217.9" y="90.9" transform="rotate(-90 217.9 90.9)">C1_1</text>
<text x="228" y="90.1" transform="rotate(-90 228 90.1)">SCL</text>
<text x="230.6" y="92.6" transform="rotate(-90 230.6 92.6)">AIN1_2</text>
<text x="240.7" y="92.6" transform="rotate(-90 240.7 92.6)">V_STM</text>
<text x="245.8" y="92.6" transform="rotate(-90 245.8 92.6)">AIN2_1</text>
<text x="248.3" y="90.9" transform="rotate(-90 248.3 90.9)">C1_4</text>
<text x="253.4" y="92.6" transform="rotate(-90 253.4 92.6)">BIN1_2</text>
<text x="266.1" y="90.9" transform="rotate(-90 266.1 90.9)">C2_1</text>
<text x="271.2" y="90.3" transform="rotate(-90 271.2 90.3)">SDA</text>
<text x="273.7" y="92.6" transform="rotate(-90 273.7 92.6)">AIN2_2</text>
</g>
<g font-size="1.8" fill="#a00000">
<text x="197.5" y="62.3" transform="rotate(-90 197.5 62.3)">LUAR</text>
<text x="227.5" y="60.4">STM32F405RGT6</text>
<text x="273.7" y="63" transform="rotate(-90 273.7 63)">DALAM</text>
</g>
</svg>
